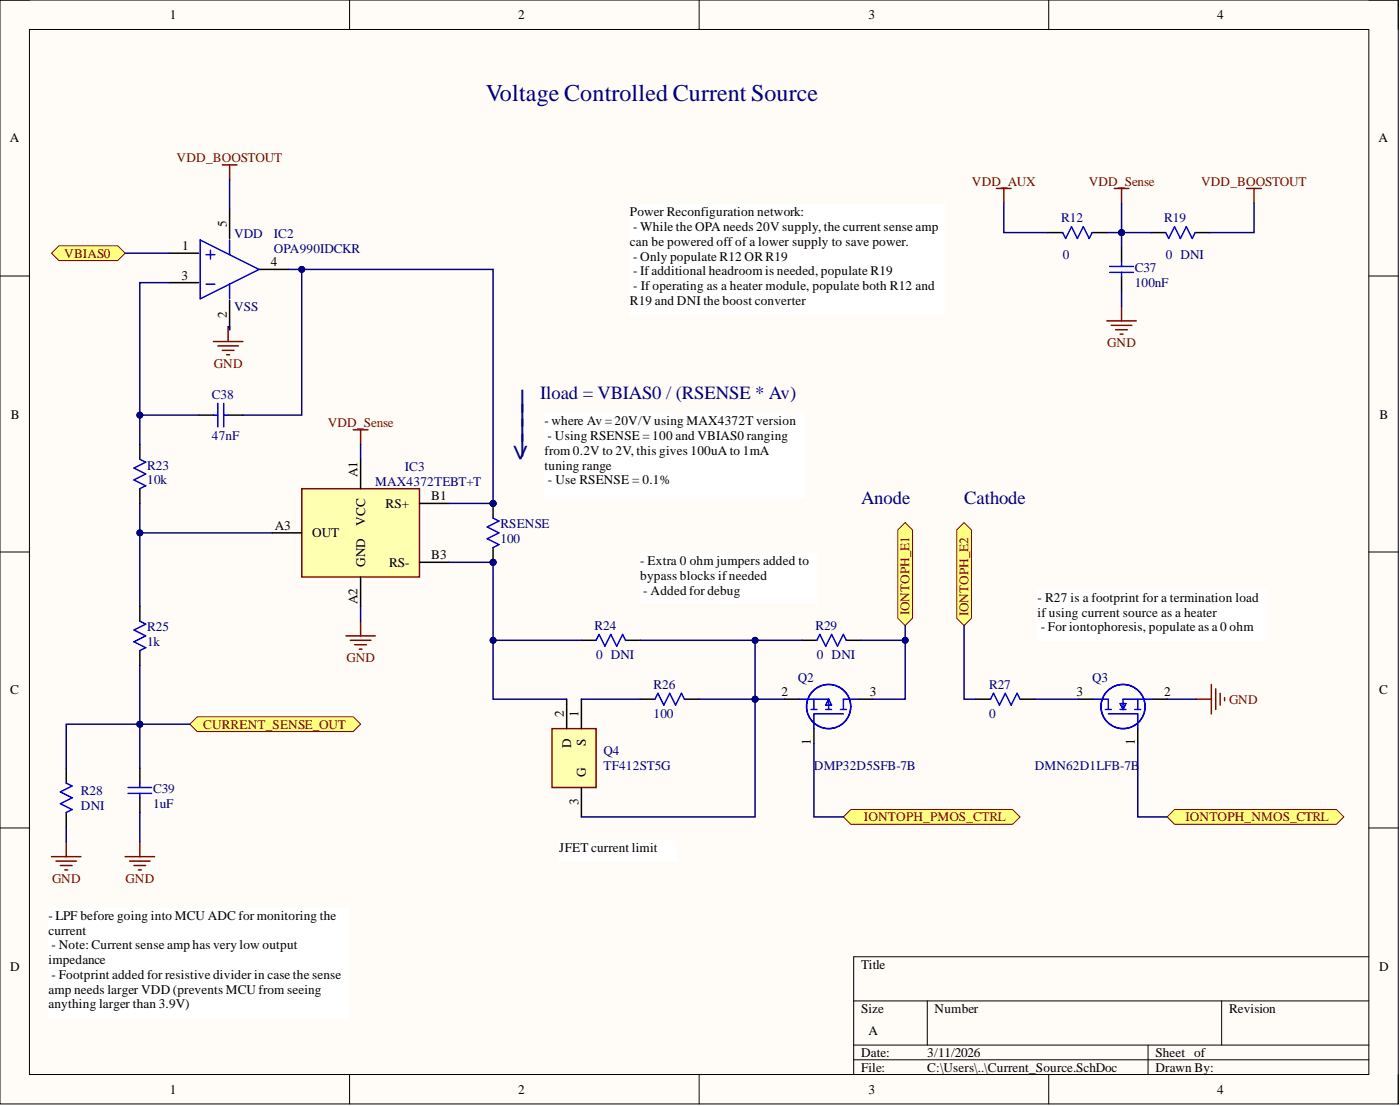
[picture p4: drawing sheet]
<svg xmlns="http://www.w3.org/2000/svg" width="241mm" height="190mm" viewBox="0 0 241 190" stroke-linecap="round" stroke-linejoin="round" font-family="sans-serif">
<path d="M0 0h241v190.1h-241z" fill-rule="evenodd" fill="#fffcf8"/>
<path d="M0 0h241v190.1h-241z" fill="none" stroke="#000" stroke-width=".17"/>
<path d="M5.1 5.1h230.8v180h-230.8z" fill-rule="evenodd" fill="#fffcf8"/>
<g fill="none" stroke="#000" stroke-width=".17">
<path d="M0 0h5.1M5.1 5.1h230.8v180h-230.8zM60.3 0v5.1M120.5 0v5.1M180.8 0v5.1M235.9 0h5.1v5.1M0 47.5h5.1M235.9 47.5h5.1M0 95.1h5.1M235.9 95.1h5.1M0 142.6h5.1M235.9 142.6h5.1"/>
<path d="M147.1 172.4h88.8M159.8 172.4v7.6M210.6 172.4v7.6M235.9 164.8h-88.8v20.3M60.3 185.1v5M120.5 185.1v5M147.1 180h88.8M147.1 182.5h88.8M180.8 185.1v5M197.9 180v5.1M241 185.1v5"/>
</g>
<path d="M39.6 36v5.1M29.2 43.6h5M29.2 48.7h5M39.6 51.7v5.1M44.6 46.4h5.1M135.2 120.4h2.6M140.3 125.5v2.5M147.9 120.4h2.5M186 120.4h2.5M196.1 125.5v2.5M198.6 120.4h2.6" fill="none" stroke="#000" stroke-width=".25"/>
<g fill="none" stroke="#00f" stroke-width=".25">
<path d="M34.5 41.3l10.1 5.1-10.1 5.1zM35.5 43.9h1.5M35.5 48.9h1.5M36.3 43.1v1.5M39.6 41.3v2.6M39.6 48.9v2.6M137.8 120.4h5M139.8 122.2h1M140.3 120.4v1.8M142.3 122.2h1M142.8 120.4v1.8M142.8 120.4l.5 1h-1z"/>
<path d="M144.9 122.2h1M145.4 123h-5.1v2.5M147.9 120.4h-2.5v1.8M188.5 120.4h2.5v1.8M190.5 122.2h1M191 123h5.1v2.5M193.1 122.2h1M193.1 121.2h1l-.5 1zM195.6 122.2h1M196.1 120.4v1.8M198.6 120.4h-5v1.8"/>
<circle cx="142.8" cy="121.7" r="3.8"/>
<circle cx="193.6" cy="121.7" r="3.8"/>
</g>
<path d="M52 84.2h20.3v15.2h-20.3z" fill-rule="evenodd" fill="#ffffb0"/>
<path d="M52 84.2h20.3v15.2h-20.3z" fill="none" stroke="#800000" stroke-width=".25"/>
<path d="M62.2 79.1v5.1M46.9 91.8h5.1M62.2 99.4v5.1M72.3 86.7h5.1M72.3 96.9h5.1" fill="none" stroke="#000" stroke-width=".25"/>
<path d="M8.9 43.6l1.2-1.3h10.2l1.3 1.3-1.3 1.3h-10.2z" fill-rule="evenodd" fill="#ffff80"/>
<path d="M8.9 43.6l1.2-1.3h10.2l1.3 1.3-1.3 1.3h-10.2z" fill="none" stroke="#800000" stroke-width=".17"/>
<g fill="none" stroke="#800000" stroke-width=".25">
<path d="M36.8 58.8h5.1M37.5 59.6h3.6M39.3 56.3v2.5M38.3 60.3h2M39.1 61.1h.5M59.6 109.5h5.1M60.4 110.3h3.5M61.1 111h2.1M61.9 111.8h.5M62.2 107v2.5M208.8 117.9v5.1M209.5 118.7v3.5"/>
<path d="M210.3 119.4v2M206.2 120.4h2.6M211.1 120.2v.5"/>
</g>
<path d="M24.1 76.6v2.5M34.2 71.5h2.6M39.3 71.5h2.6M24.1 84.2v2.5M168.2 120.4h2.5M175.8 120.4h2.5" fill="none" stroke="#000" stroke-width=".25"/>
<path d="M24.1 79.1l1 .5-2 1 2 1-2 1.1 2 1-1 .5M36.8 71.5h.7M37.5 69.5v4M38.6 71.5h.7M38.6 69.5v4M86 89.8l-2 1 2 1-2 1 2 1M170.7 120.4l.5-1 1.1 2 1-2 1 2 1-2 .5 1" fill="none" stroke="#00f" stroke-width=".25"/>
<path d="M201.2 140.7l1.2-1.3h27.9l1.3 1.3-1.3 1.3h-27.9z" fill-rule="evenodd" fill="#ffff80"/>
<path d="M201.2 140.7l1.2-1.3h27.9l1.3 1.3-1.3 1.3h-27.9z" fill="none" stroke="#800000" stroke-width=".17"/>
<path d="M154.7 91.3l1.3-1.3 1.3 1.3v15.2l-1.3 1.3-1.3-1.3z" fill-rule="evenodd" fill="#ffff80"/>
<path d="M154.7 91.3l1.3-1.3 1.3 1.3v15.2l-1.3 1.3-1.3-1.3z" fill="none" stroke="#800000" stroke-width=".17"/>
<path d="M164.9 91.3l1.3-1.3 1.2 1.3v15.2l-1.2 1.3-1.3-1.3z" fill-rule="evenodd" fill="#ffff80"/>
<path d="M164.9 91.3l1.3-1.3 1.2 1.3v15.2l-1.2 1.3-1.3-1.3z" fill="none" stroke="#800000" stroke-width=".17"/>
<path d="M145.4 140.7l1.2-1.3h27.9l1.3 1.3-1.3 1.3h-27.9z" fill-rule="evenodd" fill="#ffff80"/>
<path d="M145.4 140.7l1.2-1.3h27.9l1.3 1.3-1.3 1.3h-27.9z" fill="none" stroke="#800000" stroke-width=".17"/>
<g fill="none" stroke="#000" stroke-width=".25">
<path d="M180.6 40.1h2.6M188.2 40.1h2.6M193.3 42.6v2.5M193.3 47.7v2.5M198.4 40.1h2.5M206 40.1h2.5M24.1 104.5v2.5M24.1 112.1v2.5M100.2 110.3h2.5M107.8 110.3h2.6M11.4 132.3v2.6M11.4 140v2.5"/>
<path d="M24.1 132.3v2.6M24.1 137.4v2.6M110.4 120.4h2.5M118 120.4h2.5"/>
</g>
<g fill="none" stroke="#00f" stroke-width=".25">
<path d="M183.2 40.1l.5 1 1-2.1 1 2.1 1-2.1 1 2.1 .5-1M191.3 46.9h4M191.3 45.9h4M193.3 45.1v.8M193.3 46.9v.8M200.9 40.1l.5 1 1-2.1 1.1 2.1 1-2.1 1 2.1 .5-1M24.1 107l1 .5-2 1 2 1-2 1 2 1.1-1 .5M102.7 110.3l.6-1 1 2 1-2 1 2 1-2 .5 1M11.4 134.9l1 .5-2 1 2 1-2 1 2 1-1 .6M22.1 136.7h4M22.1 135.6h4M24.1 134.9v.7"/>
<path d="M24.1 136.7v.7M112.9 120.4l.5-1 1 2 1-2 1 2 1.1-2 .5 1"/>
</g>
<g fill="none" stroke="#800000" stroke-width=".25">
<path d="M38.3 28.4h2.5M39.6 28.4v2.5M192 32.5h2.6M193.3 32.5v2.5M214.9 32.5h2.5M216.1 32.5v2.5M190.8 55.3h5M191.5 56h3.6M192.3 56.8h2M193.1 57.6h.5M193.3 52.7v2.6M60.9 74h2.5"/>
<path d="M62.2 74v2.6M8.9 147.6h5.1M9.6 148.3h3.6M10.4 149.1h2M11.2 149.8h.5M11.4 145v2.6M21.6 147.6h5M22.3 148.3h3.6M23.1 149.1h2M23.8 149.8h.6M24.1 145v2.6"/>
</g>
<path d="M32.7 124.7l1.3-1.2h26.9l1.3 1.2-1.3 1.3h-26.9z" fill-rule="evenodd" fill="#ffff80"/>
<path d="M32.7 124.7l1.3-1.2h26.9l1.3 1.2-1.3 1.3h-26.9z" fill="none" stroke="#800000" stroke-width=".17"/>
<path d="M93.9 71.2h44.9v14.5h-44.9z" fill-rule="evenodd" fill="#fff"/>
<path d="M93.9 71.2h44.9v14.5h-44.9z" fill="none" stroke="#fff" stroke-width=".17"/>
<path d="M108.6 35.2h54.3v19.1h-54.3z" fill-rule="evenodd" fill="#fff"/>
<path d="M108.6 35.2h54.3v19.1h-54.3z" fill="none" stroke="#fff" stroke-width=".17"/>
<path d="M8.4 156.4h51.7v19h-51.7z" fill-rule="evenodd" fill="#fff"/>
<path d="M8.4 156.4h51.7v19h-51.7z" fill="none" stroke="#fff" stroke-width=".17"/>
<path d="M138.3 110.3h2.5M145.9 110.3h2.5" fill="none" stroke="#000" stroke-width=".25"/>
<path d="M140.8 110.3l.5-1 1 2 1-2 1 2 1.1-2 .5 1" fill="none" stroke="#00f" stroke-width=".25"/>
<path d="M110.4 95.3h30.4v8.7h-30.4z" fill-rule="evenodd" fill="#fff"/>
<path d="M110.4 95.3h30.4v8.7h-30.4z" fill="none" stroke="#fff" stroke-width=".17"/>
<path d="M178.8 101.7h39.4v8.6h-39.4z" fill-rule="evenodd" fill="#fff"/>
<path d="M178.8 101.7h39.4v8.6h-39.4z" fill="none" stroke="#fff" stroke-width=".17"/>
<path d="M96.4 144.8h20.3v3.5h-20.3z" fill-rule="evenodd" fill="#fff"/>
<path d="M96.4 144.8h20.3v3.5h-20.3z" fill="none" stroke="#fff" stroke-width=".17"/>
<path d="M95.1 125.5h7.6v10.1h-7.6z" fill-rule="evenodd" fill="#ffffb0"/>
<path d="M95.1 125.5h7.6v10.1h-7.6z" fill="none" stroke="#800000" stroke-width=".25"/>
<path d="M97.7 120.4v5.1M100.2 120.4v5.1M100.2 135.6v5.1" fill="none" stroke="#000" stroke-width=".25"/>
<path d="M21.6 43.6h7.6M39.3 56.3h.3v.5M24.1 71.5h10.1M62.2 104.5v2.5" fill="none" stroke="#000080" stroke-width=".25"/>
<circle cx="24.1" cy="71.5" r=".51" fill="#000080"/>
<circle cx="24.1" cy="71.5" r=".51" fill="none" stroke="#000080" stroke-width=".17"/>
<path d="M24.1 86.7v5.1h22.8M77.4 86.7h7.6M77.4 96.9h7.6" fill="none" stroke="#000080" stroke-width=".25"/>
<circle cx="24.1" cy="91.8" r=".51" fill="#000080"/>
<circle cx="24.1" cy="91.8" r=".51" fill="none" stroke="#000080" stroke-width=".17"/>
<path d="M41.9 71.5h10.1v-25.1h33v40.3" fill="none" stroke="#000080" stroke-width=".25"/>
<circle cx="52" cy="46.4" r=".51" fill="#000080"/>
<circle cx="52" cy="46.4" r=".51" fill="none" stroke="#000080" stroke-width=".17"/>
<path d="M49.7 46.4h2.3" fill="none" stroke="#000080" stroke-width=".25"/>
<circle cx="52" cy="46.4" r=".51" fill="#000080"/>
<circle cx="52" cy="46.4" r=".51" fill="none" stroke="#000080" stroke-width=".17"/>
<path d="M156 107.8v12.6h-5.6M166.2 107.8v12.6h2M178.3 120.4h7.7M196.1 128v12.7h5.1M201.2 120.4h5" fill="none" stroke="#000080" stroke-width=".25"/>
<circle cx="156" cy="110.3" r=".51" fill="#000080"/>
<circle cx="156" cy="110.3" r=".51" fill="none" stroke="#000080" stroke-width=".17"/>
<path d="M29.2 48.7h-5.1v27.9M193.3 50.2v2.5M140.3 128v12.7h5.1" fill="none" stroke="#000080" stroke-width=".25"/>
<circle cx="24.1" cy="71.5" r=".51" fill="#000080"/>
<circle cx="24.1" cy="71.5" r=".51" fill="none" stroke="#000080" stroke-width=".17"/>
<path d="M173 35v5.1h7.6M193.3 35v5.1M216.1 35v5.1h-7.6" fill="none" stroke="#000080" stroke-width=".25"/>
<circle cx="193.3" cy="40.1" r=".51" fill="#000080"/>
<circle cx="193.3" cy="40.1" r=".51" fill="none" stroke="#000080" stroke-width=".17"/>
<path d="M193.3 40.1v2.5" fill="none" stroke="#000080" stroke-width=".25"/>
<circle cx="193.3" cy="40.1" r=".51" fill="#000080"/>
<circle cx="193.3" cy="40.1" r=".51" fill="none" stroke="#000080" stroke-width=".17"/>
<path d="M62.2 76.6v2.5M24.1 91.8v12.7" fill="none" stroke="#000080" stroke-width=".25"/>
<circle cx="24.1" cy="91.8" r=".51" fill="#000080"/>
<circle cx="24.1" cy="91.8" r=".51" fill="none" stroke="#000080" stroke-width=".17"/>
<path d="M24.1 140v5M120.5 120.4h14.7M11.4 142.5v2.5" fill="none" stroke="#000080" stroke-width=".25"/>
<circle cx="130.1" cy="120.4" r=".51" fill="#000080"/>
<circle cx="130.1" cy="120.4" r=".51" fill="none" stroke="#000080" stroke-width=".17"/>
<path d="M110.4 110.3h19.7v10.1" fill="none" stroke="#000080" stroke-width=".25"/>
<circle cx="130.1" cy="110.3" r=".51" fill="#000080"/>
<circle cx="130.1" cy="110.3" r=".51" fill="none" stroke="#000080" stroke-width=".17"/>
<circle cx="130.1" cy="120.4" r=".51" fill="#000080"/>
<circle cx="130.1" cy="120.4" r=".51" fill="none" stroke="#000080" stroke-width=".17"/>
<path d="M24.1 114.6v17.7" fill="none" stroke="#000080" stroke-width=".25"/>
<circle cx="24.1" cy="124.7" r=".51" fill="#000080"/>
<circle cx="24.1" cy="124.7" r=".51" fill="none" stroke="#000080" stroke-width=".17"/>
<path d="M24.1 124.7h-12.7v7.6" fill="none" stroke="#000080" stroke-width=".25"/>
<circle cx="24.1" cy="124.7" r=".51" fill="#000080"/>
<circle cx="24.1" cy="124.7" r=".51" fill="none" stroke="#000080" stroke-width=".17"/>
<path d="M24.1 124.7h8.6" fill="none" stroke="#000080" stroke-width=".25"/>
<circle cx="24.1" cy="124.7" r=".51" fill="#000080"/>
<circle cx="24.1" cy="124.7" r=".51" fill="none" stroke="#000080" stroke-width=".17"/>
<path d="M190.8 40.1h7.6" fill="none" stroke="#000080" stroke-width=".25"/>
<circle cx="193.3" cy="40.1" r=".51" fill="#000080"/>
<circle cx="193.3" cy="40.1" r=".51" fill="none" stroke="#000080" stroke-width=".17"/>
<path d="M130.1 110.3h8.2" fill="none" stroke="#000080" stroke-width=".25"/>
<circle cx="130.1" cy="110.3" r=".51" fill="#000080"/>
<circle cx="130.1" cy="110.3" r=".51" fill="none" stroke="#000080" stroke-width=".17"/>
<path d="M148.4 110.3h7.6" fill="none" stroke="#000080" stroke-width=".25"/>
<circle cx="156" cy="110.3" r=".51" fill="#000080"/>
<circle cx="156" cy="110.3" r=".51" fill="none" stroke="#000080" stroke-width=".17"/>
<path d="M85 96.9v23.5h12.7" fill="none" stroke="#000080" stroke-width=".25"/>
<circle cx="85" cy="110.3" r=".51" fill="#000080"/>
<circle cx="85" cy="110.3" r=".51" fill="none" stroke="#000080" stroke-width=".17"/>
<path d="M130.1 120.4v20.3h-29.9" fill="none" stroke="#000080" stroke-width=".25"/>
<circle cx="130.1" cy="120.4" r=".51" fill="#000080"/>
<circle cx="130.1" cy="120.4" r=".51" fill="none" stroke="#000080" stroke-width=".17"/>
<path d="M85 110.3h15.2M100.2 120.4h10.2" fill="none" stroke="#000080" stroke-width=".25"/>
<circle cx="85" cy="110.3" r=".51" fill="#000080"/>
<circle cx="85" cy="110.3" r=".51" fill="none" stroke="#000080" stroke-width=".17"/>
<path d="M39.6 30.9v5.1" fill="none" stroke="#000080" stroke-width=".25"/>
<path d="M171.7 32.5h2.6M173 32.5v2.5" fill="none" stroke="#800000" stroke-width=".25"/>
<g font-size="4.6" fill="#000080">
<text x="89.6" y="70.2">|</text>
<text x="88.5" y="76.6" transform="rotate(90 88.5 76.6)">&gt;</text>
<text x="89.6" y="72.8">|</text>
<text x="89.6" y="75.3">|</text>
<text x="89.6" y="77.8">|</text>
</g>
<text font-size="4.1" fill="#000080" x="83.7" y="17.3">Voltage Controlled Current Source</text>
<g font-size="3.5" fill="#000080">
<text x="84.3" y="88.5">PIRSENSE01</text>
<text x="84.3" y="96.3">PIRSENSE02</text>
</g>
<g font-size="3.2" fill="#000080">
<text x="93.1" y="68.8">Iload = VBIAS0 / (RSENSE * Av)</text>
<text x="148.4" y="86.8">Anode</text>
<text x="166.2" y="86.8">Cathode</text>
</g>
<g font-size="2.3">
<text x="29.3" y="3.3">1</text>
<text x="89.3" y="3.3">2</text>
<text x="149.7" y="3.3">3</text>
<text x="209.8" y="3.3">4</text>
<text x="1.7" y="24.5">A</text>
<text x="237.6" y="24.5">A</text>
<text x="39.1" y="39" transform="rotate(-90 39.1 39)">5</text>
<text x="108.6" y="37.3">Power Reconfiguration network:</text>
<text x="109.1" y="39.8">- While the OPAneeds 20V supply, the current sense amp</text>
<text x="31.4" y="43.1">1</text>
<text x="46.7" y="45.9">4</text>
<text x="108.6" y="42.3">can be powered off of a lower supply to save power.</text>
<text x="109.1" y="44.9">- Only populate R12 OR R19</text>
<text x="109.1" y="47.4">- Ifadditional headroom is needed, populate R19</text>
<text x="31.3" y="48.2">3</text>
<text x="108.6" y="52.5">R19 and DNI the boost converter</text>
<text x="109.1" y="50">- If operating as a heater module, populate both R12 and</text>
<text x="39.1" y="54.8" transform="rotate(-90 39.1 54.8)">2</text>
<text x="1.9" y="72.1">B</text>
<text x="93.9" y="73.3">- where Av = 20V/V using MAX4372T version</text>
<text x="94.4" y="75.8">- Using RSENSE = 100 and VBIAS0 ranging</text>
<text x="237.8" y="72.1">B</text>
<text x="61.6" y="82.1" transform="rotate(-90 61.6 82.1)">A1</text>
<text x="93.9" y="78.3">from 0.2V to 2V, this gives 100uAto 1mA</text>
<text x="93.9" y="80.9">t</text>
<text x="94.4" y="83.4">- Use RSENSE = 0.1%</text>
<text x="94.5" y="80.9">uning range</text>
<text x="66.5" y="87.5">RS+</text>
<text x="74.3" y="86.2">B1</text>
<text x="47.4" y="91.3">A3</text>
<text x="53.8" y="92.5">OUT</text>
<text x="62.9" y="90.6" transform="rotate(-90 62.9 90.6)">VCC</text>
<text x="62.9" y="97.6" transform="rotate(-90 62.9 97.6)">GND</text>
<text x="67.1" y="97.6">RS-</text>
<text x="74.3" y="96.3">B3</text>
<text x="110.4" y="97.4">- Extra 0 ohm jumpers added to</text>
<text x="110.4" y="99.9">bypass blocks ifneeded</text>
<text x="61.6" y="104.1" transform="rotate(-90 61.6 104.1)">A2</text>
<text x="110.9" y="102.4">- Added for debug</text>
<text x="178.8" y="103.7">- R27 is a footprint for a termination load</text>
<text x="178.8" y="106.2">i</text>
<text x="179.5" y="106.2">f using current source as a heater</text>
<text x="179.4" y="108.8">- For iontophoresis, populate as a 0 ohm</text>
<text x="1.8" y="119.6">C</text>
<text x="134.7" y="119.9">2</text>
<text x="149.9" y="119.9">3</text>
<text x="185.5" y="119.9">3</text>
<text x="200.7" y="119.9">2</text>
<text x="237.7" y="119.6">C</text>
<text x="97.2" y="123.5" transform="rotate(-90 97.2 123.5)">2</text>
<text x="99.7" y="123.5" transform="rotate(-90 99.7 123.5)">1</text>
<text x="98.4" y="128.9" transform="rotate(-90 98.4 128.9)">D</text>
<text x="101" y="128.5" transform="rotate(-90 101 128.5)">S</text>
<text x="139.8" y="128.4" transform="rotate(-90 139.8 128.4)">1</text>
<text x="195.6" y="128.4" transform="rotate(-90 195.6 128.4)">1</text>
<text x="101" y="133.9" transform="rotate(-90 101 133.9)">G</text>
<text x="99.7" y="138.6" transform="rotate(-90 99.7 138.6)">3</text>
<text x="96.4" y="146.8">JFET current limit</text>
<text x="8.4" y="158.5">- LPF before going into MCU ADC for monitoring the</text>
<text x="8.4" y="161">current</text>
<text x="1.8" y="167.2">D</text>
<text x="8.4" y="166.1">i</text>
<text x="8.9" y="163.5">- Note: Current sense amp has very low output</text>
<text x="9" y="166.1">mpedance</text>
<text x="148.4" y="166.8">Title</text>
<text x="237.7" y="167.2">D</text>
<text x="8.4" y="171.1">amp needs larger VDD (prevents MCU from seeing</text>
<text x="8.4" y="173.7">anything larger than 3.9V)</text>
<text x="8.9" y="168.6">- Footprint added for resistive divider in case the sense</text>
<text x="148.4" y="174.4">Size</text>
<text x="149.7" y="178.2">A</text>
<text x="161.1" y="174.4">Number</text>
<text x="211.8" y="174.4">Revision</text>
<text x="148.4" y="182">Date:</text>
<text x="148.4" y="184.6">File:</text>
<text x="159.8" y="182">3/11/2026</text>
<text x="159.8" y="184.6">C:\Users\..\Current_Source.SchDoc</text>
<text x="199.1" y="182">Sheet of</text>
<text x="199.1" y="184.6">Drawn By:</text>
<text x="29.3" y="188.4">1</text>
<text x="89.3" y="188.4">2</text>
<text x="149.7" y="188.4">3</text>
<text x="209.8" y="188.4">4</text>
</g>
<g font-size="2.3" fill="#800000">
<text x="30.4" y="27.9">VDD_BOOSTOUT</text>
<text x="167.5" y="32">VDD_AUX</text>
<text x="187.6" y="32">VDD_Sense</text>
<text x="207" y="32">VDD_BOOSTOUT</text>
<text x="11.1" y="44.4">VBIAS0</text>
<text x="190.9" y="59.8">GND</text>
<text x="36.9" y="63.4">GND</text>
<text x="56.5" y="73.5">VDD_Sense</text>
<text x="156.8" y="106" transform="rotate(-90 156.8 106)">IONTOPH_E1</text>
<text x="166.9" y="106.1" transform="rotate(-90 166.9 106.1)">IONTOPH_E2</text>
<text x="59.7" y="114.1">GND</text>
<text x="35" y="125.5">CURRENT_SENSE_OUT</text>
<text x="211.8" y="121.2">GND</text>
<text x="148.9" y="141.5">IONTOPH_PMOS_CTRL</text>
<text x="204.3" y="141.5">IONTOPH_NMOS_CTRL</text>
<text x="9" y="152.1">GND</text>
<text x="21.6" y="152.1">GND</text>
</g>
<g font-size="2.3" fill="#000080">
<text x="40.3" y="41.1">VDD</text>
<text x="47.2" y="41.1">IC2</text>
<text x="182.9" y="38.3">R12</text>
<text x="200.7" y="38.3">R19</text>
<text x="47.2" y="43.6">OPA990IDCKR</text>
<text x="183.2" y="44.6">0</text>
<text x="195.6" y="46.9">C37</text>
<text x="200.9" y="44.6">0 DNI</text>
<text x="40.3" y="53.5">VSS</text>
<text x="195.6" y="49.4">100nF</text>
<text x="36.5" y="68.7">C38</text>
<text x="36.5" y="75.8">47nF</text>
<text x="25.4" y="83.4">10k</text>
<text x="25.4" y="80.9">R23</text>
<text x="64.7" y="83.7">MAX4372TEBT+T</text>
<text x="69.8" y="81.1">IC3</text>
<text x="86.3" y="93.6">100</text>
<text x="86.3" y="91">RSENSE</text>
<text x="25.4" y="111.3">1k</text>
<text x="25.4" y="108.8">R25</text>
<text x="102.5" y="108.5">R24</text>
<text x="102.7" y="113.6">0 DNI</text>
<text x="140.5" y="108.5">R29</text>
<text x="140.8" y="113.6">0 DNI</text>
<text x="112.6" y="118.7">R26</text>
<text x="137.5" y="117.4">Q2</text>
<text x="170.5" y="118.7">R27</text>
<text x="188.2" y="117.4">Q3</text>
<text x="112.6" y="123.7">100</text>
<text x="170.5" y="123.7">0</text>
<text x="104" y="130.1">Q4</text>
<text x="14" y="136.9">R28</text>
<text x="26.4" y="136.7">C39</text>
<text x="104" y="132.6">TF412ST5G</text>
<text x="140.3" y="132.6">DMP32D5SFB-7B</text>
<text x="178.3" y="132.6">DMN62D1LFB-7B</text>
<text x="14" y="139.4">DNI</text>
<text x="26.4" y="139.2">1uF</text>
</g>
</svg>
